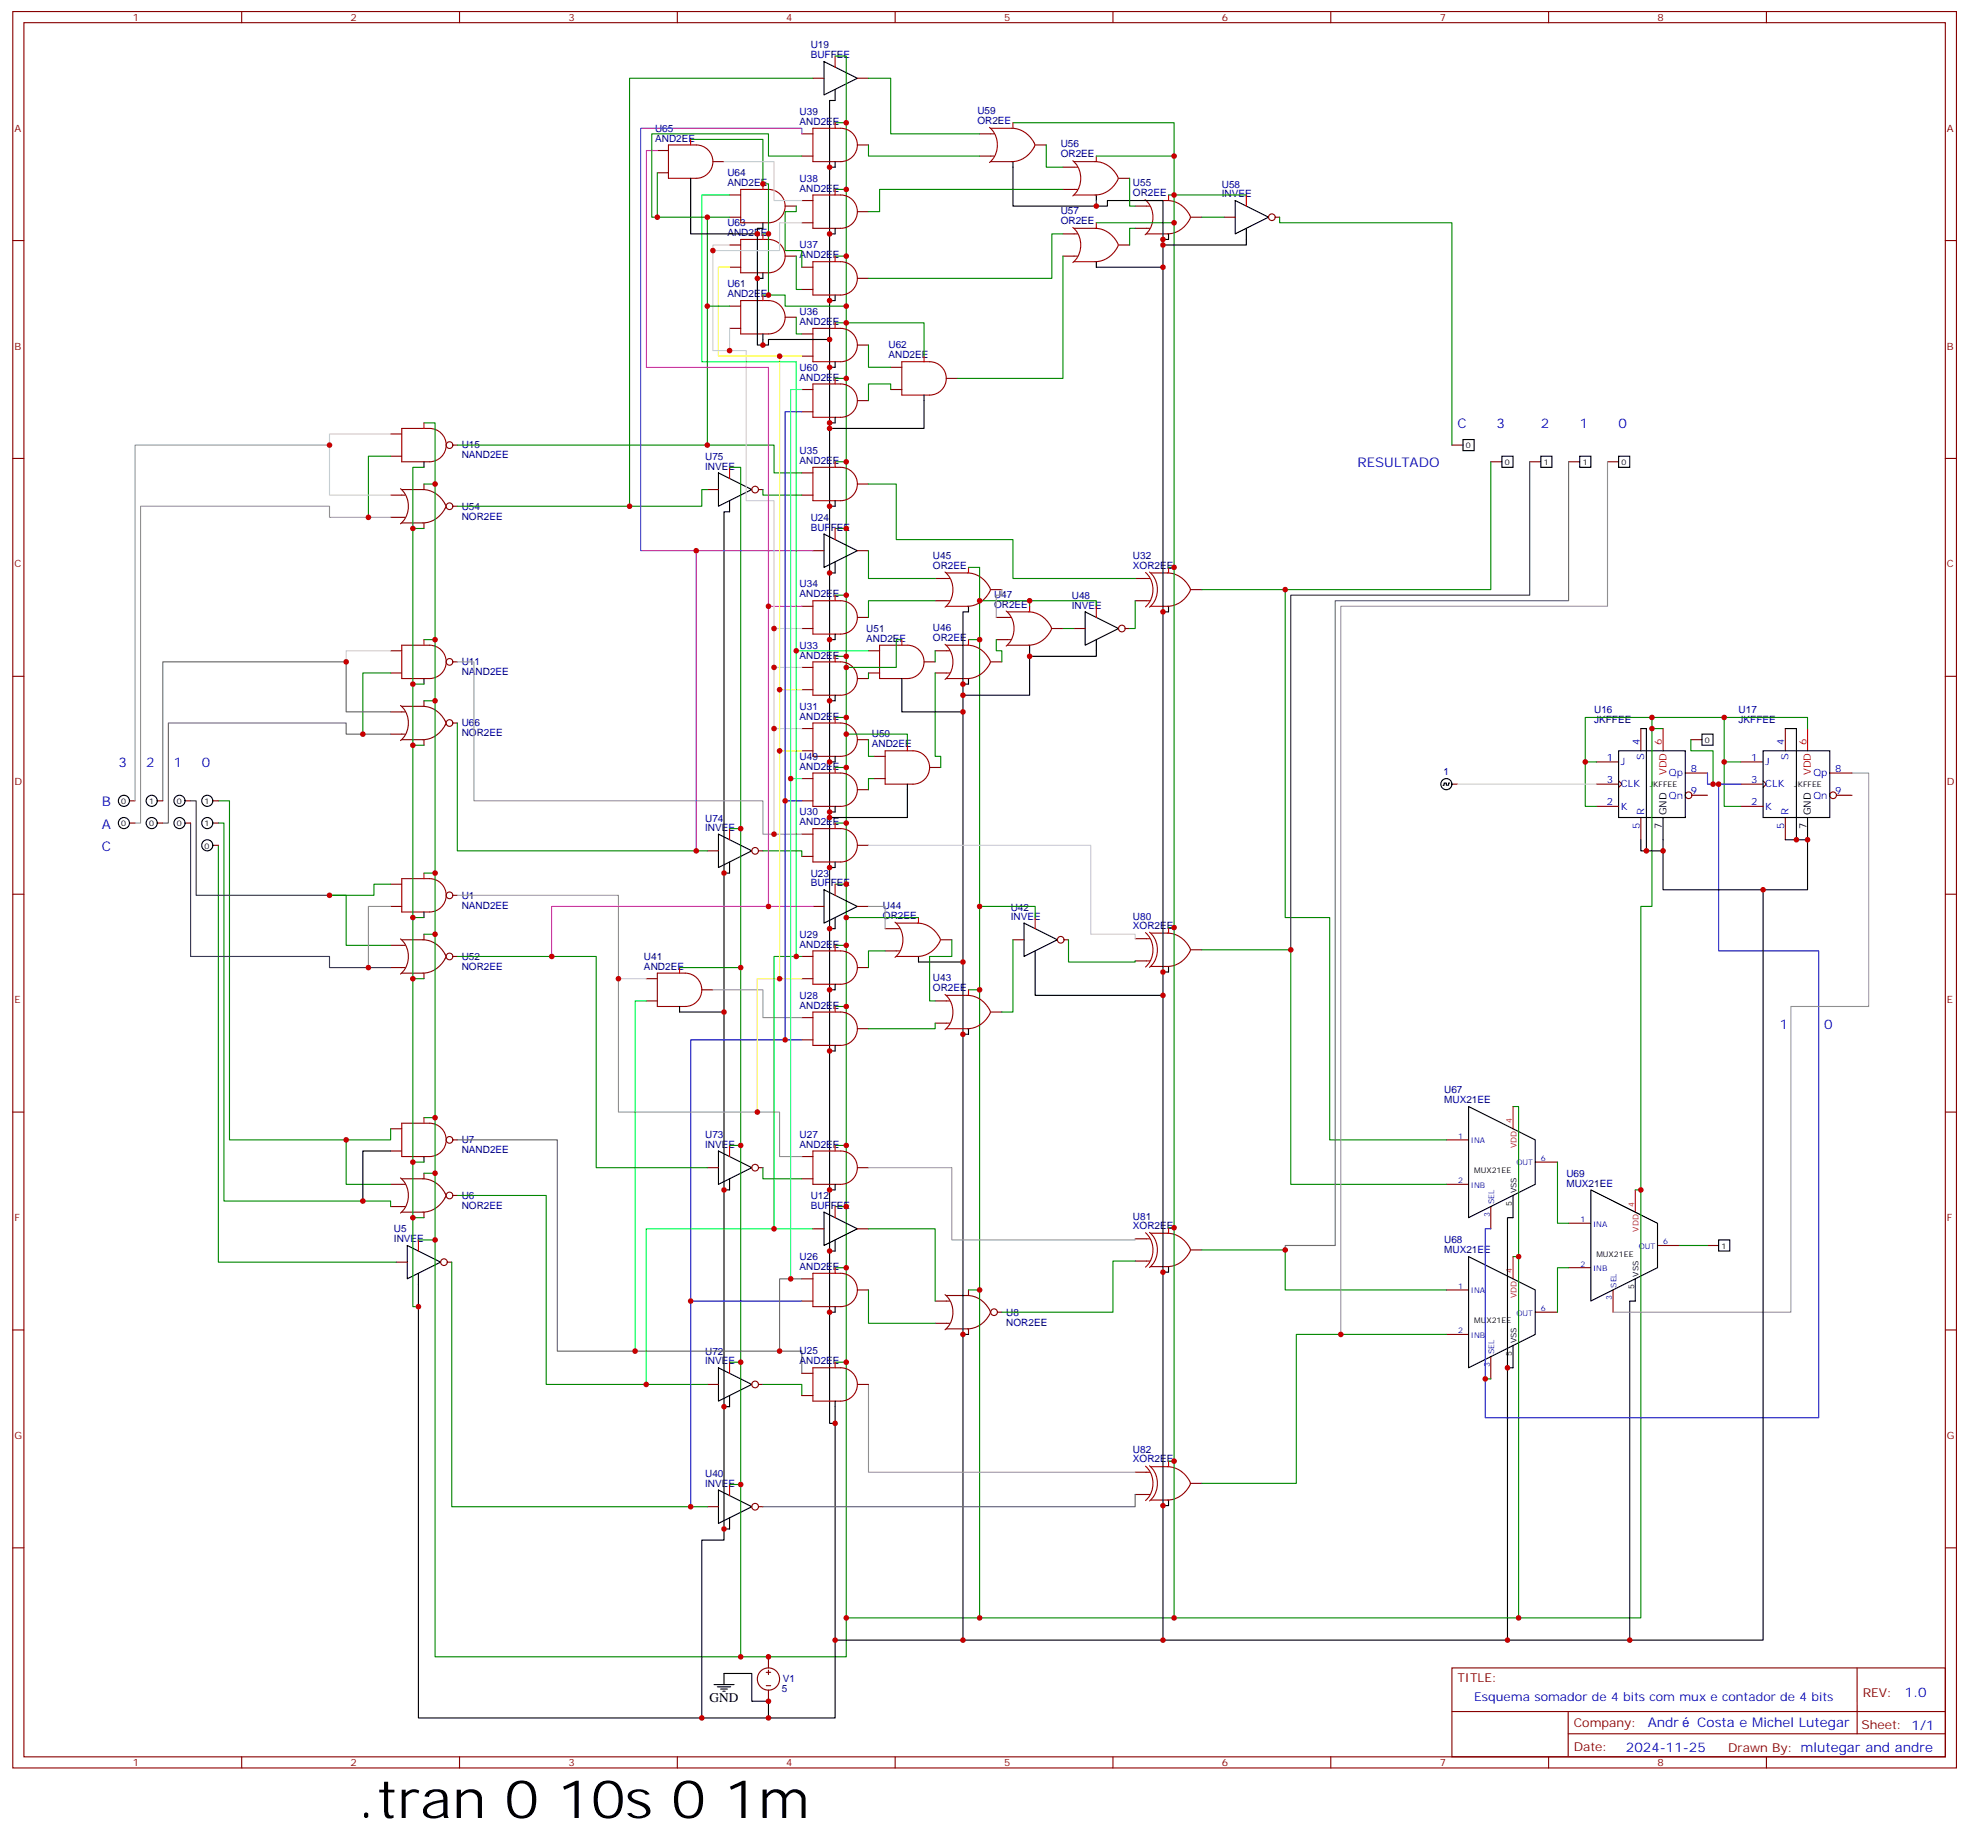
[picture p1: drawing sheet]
<svg xmlns="http://www.w3.org/2000/svg" width="625mm" height="584mm" viewBox="0 0 625 584" stroke-linecap="round" stroke-linejoin="round" font-family="sans-serif">
<g fill="none" stroke="#870000" stroke-width=".35">
<path d="M4.1 3.7h617v557.4h-617zM7.6 7.2h609.9v550.3h-609.9zM76.7 3.7v3.5M145.9 3.7v3.5M215 3.7v3.5M284.2 3.7v3.5M353.3 3.7v3.5M422.5 3.7v3.5M491.6 3.7v3.5M560.7 3.7v3.5M258.1 24.8h3.5M272.2 24.8h3.5"/>
<path d="M208.7 47.8h3.5M208.7 54.8h3.5M226.3 51.3h3.5M254.5 42.5h3.6M254.5 49.5h3.6M272.2 46h3.5M311 42.5h3.5M311 49.5h3.5M328.6 46h3.5M337.4 53.1h3.6M355.1 56.6h3.5M4.1 76.3h3.5"/>
<path d="M231.6 77.8h3.5M231.6 68.9h3.5M231.6 61.9h3.5M249.2 65.4h3.6M254.5 63.6h3.6M254.5 70.7h3.6M272.2 67.2h3.5M337.4 60.1h3.6M337.4 74.2h3.6M355.1 77.8h3.5M360.4 65.4h3.5M360.4 72.5h3.5"/>
<path d="M378 68.9h3.5M388.6 68.9h3.5M404.8 68.9h1.4M617.5 76.3h3.6M231.6 84.8h3.5M231.6 97.2h3.5M249.2 81.3h3.6M254.5 84.8h3.6M254.5 91.9h3.6M272.2 88.3h3.5M337.4 81.3h3.6M231.6 104.2h3.5"/>
<path d="M249.2 100.7h3.6M254.5 106h3.6M254.5 113h3.6M272.2 109.5h3.5M282.8 116.6h3.5M124 137.7h3.5M254.5 123.6h3.6M254.5 130.7h3.6M272.2 127.1h3.5M282.8 123.6h3.5M300.4 120.1h3.5M4.1 145.5h3.5"/>
<path d="M124 144.8h3.5M124 157.1h4.6M127.1 155.1a7.4 7.4 0 0 1 0 11.1M127.5 155.4h6.7a8.2 8.2 0 0 1 7.1 4.5M134.6 153.6v1.8M143.8 141.3h1.4M224.5 155.4h3.6M240.8 155.4h1.4M254.5 157.1h3.6M254.5 150.1h3.6M272.2 153.6h3.5M460.9 141.3h3.5"/>
<path d="M473.3 146.5h3.5M485.6 146.5h3.5M497.9 146.5h3.6M510.3 146.5h3.5M617.5 145.5h3.6M124 164.2h4.6M134.6 165.9v1.8M141.3 161.4a8.2 8.2 0 0 1-7.1 4.5h-6.7M143.8 160.7h1.4M258.1 174.8h3.5M272.2 174.8h3.5M254.5 192.4h3.6"/>
<path d="M254.5 199.5h3.6M272.2 195.9h3.5M296.9 183.6h3.5M296.9 190.6h3.5M314.5 187.1h3.5M316.3 195.9h3.5M333.9 199.5h3.5M341 199.5h3.5M357.2 199.5h1.4M360.4 183.6h3.5M360.4 190.6h3.5M378 187.1h3.5"/>
<path d="M4.1 214.6h3.5M124 206.5h3.5M124 213.6h3.5M143.8 210h1.4M254.5 211.8h3.6M254.5 218.9h3.6M272.2 215.3h3.5M275.7 206.5h3.5M275.7 213.6h3.5M293.3 210h3.6M296.9 206.5h3.5M296.9 213.6h3.5"/>
<path d="M314.5 210h3.5M316.3 203h3.5M617.5 214.6h3.6M124 225.9h4.6M124 233h4.6M127.1 223.9a7.4 7.4 0 0 1 0 11.1M127.5 224.2h6.7a8.2 8.2 0 0 1 7.1 4.5M134.6 222.4v1.8M134.6 234.7v1.8M141.3 230.2a8.2 8.2 0 0 1-7.1 4.5h-6.7M143.8 229.4h1.4M254.5 231.2h3.6"/>
<path d="M254.5 238.3h3.6M272.2 234.7h3.5M520.9 231.2v7.1M536.8 234.7h3.5M566.7 231.2v7.1M41.1 254.1h1.8M49.9 254.1h1.8M58.7 254.1h1.8M67.6 254.1h1.7M254.5 247.1h3.6M254.5 254.1h3.6M272.2 250.6h3.5"/>
<path d="M277.5 247.1h3.5M277.5 240h3.5M295.1 243.6h3.5M460.9 248.8h1.8M506.8 241.8h7M506.8 248.8h7M506.8 255.9h7M513.8 247.8l1.1 1-1.1 1.1M520.9 259.4v7.1M535 245.3h7M537.1 252.4h4.9M552.6 241.8h7.1"/>
<path d="M552.6 248.8h7.1M552.6 255.9h7.1M559.7 247.8l1 1-1 1.1M566.7 259.4v7.1M580.8 245.3h7.1M583 252.4h4.9M41.1 261.2h1.8M49.9 261.2h1.8M58.7 261.2h1.8M67.6 268.3h1.7M67.6 261.2h1.7M224.5 270h3.6"/>
<path d="M240.8 270h1.4M254.5 264.7h3.6M254.5 271.8h3.6M272.2 268.3h3.5M4.1 283.8h3.5M124 280.6h3.5M124 287.7h3.5M127.1 298a7.4 7.4 0 0 1 0 11.1M127.5 298.2h6.7a8.2 8.2 0 0 1 7.1 4.6M134.6 296.5v1.7M143.8 284.1h1.4M258.1 287.7h3.5"/>
<path d="M272.2 287.7h3.5M281 294.7h3.5M298.6 298.2h3.6M321.6 298.2h3.5M337.8 298.2h1.4M360.4 297.9h3.5M617.5 283.8h3.6M124 300h4.6M124 307.1h4.6M134.6 308.8v1.8M141.3 304.3a8.2 8.2 0 0 1-7.1 4.5h-6.7M143.8 303.5h1.4"/>
<path d="M205.1 310.6h3.6M205.1 317.6h3.6M222.8 314.1h3.5M254.5 303.5h3.6M254.5 310.6h3.6M272.2 307.1h3.5M281 301.8h3.5M296.9 317.6h3.5M360.4 304.9h3.5M378 301.4h3.5M254.5 322.9h3.6M254.5 330h3.6"/>
<path d="M272.2 326.5h3.5M296.9 324.7h3.5M314.5 321.2h3.5M4.1 352.9h3.5M124 358.2h3.5M617.5 352.9h3.6M124 375.8h4.6M124 365.3h3.5M127.1 373.8a7.4 7.4 0 0 1 0 11.2M127.5 374.1h6.7a8.2 8.2 0 0 1 7.1 4.5M134.6 372.3v1.8M143.8 379.4h1.4"/>
<path d="M143.8 361.7h1.4M224.5 370.6h3.6M240.8 370.6h1.4M254.5 374.1h3.6M254.5 367h3.6M272.2 370.6h3.5M459.1 375.8h7.1M459.1 361.7h7.1M487.4 368.8h7M124 382.9h4.6M134.6 384.7v1.7M141.3 380.1a8.2 8.2 0 0 1-7.1 4.6h-6.7"/>
<path d="M258.1 390h3.5M272.2 390h3.5M360.4 393.1h3.5M378 396.7h3.5M473.3 382.9v7.1M497.9 388.2h7.1M526.2 395.3h7M542 395.3h3.6M125.8 400.5h3.5M142 400.5h1.4M254.5 412.9h3.6M254.5 405.8h3.6"/>
<path d="M272.2 409.4h3.5M296.9 412.9h4.5M296.9 419.9h4.5M300 410.8a7.4 7.4 0 0 1 0 11.2M300.4 411.1h6.7a8.2 8.2 0 0 1 7 4.6M307.4 409.4v1.7M314.1 417.2a8.2 8.2 0 0 1-7 4.5h-6.7M316.6 416.4h1.4M360.4 400.2h3.5M459.1 409.4h7.1M487.4 416.4h7M497.9 402.3h7.1"/>
<path d="M512.1 409.4v7M4.1 422.1h3.5M224.5 439.3h3.6M240.8 439.3h1.4M254.5 435.8h3.6M272.2 439.3h3.5M307.4 421.7v1.8M459.1 423.5h7.1M473.3 430.5v7.1M617.5 422.1h3.6M254.5 442.9h3.6M224.5 478.2h3.6"/>
<path d="M240.8 478.2h1.4M360.4 467.2h3.5M360.4 474.3h3.5M378 470.7h3.5M4.1 491.2h3.5M617.5 491.2h3.6M243.2 530.7h1.5M243.2 535h1.5M243.9 525.8v3.5M243.9 530v1.4M243.9 536.4v3.5M460.9 529.3h156.6v28.2h-156.6z"/>
<path d="M589.5 529.3v20.9M76.7 557.5v3.6M145.9 557.5v3.6M215 557.5v3.6M284.2 557.5v3.6M353.3 557.5v3.6M422.5 557.5v3.6M460.9 543.2h156.5M491.6 557.5v3.6M497.8 550.2h119.6M497.8 543.2v14.1M560.7 557.5v3.6"/>
<circle cx="403.8" cy="68.9" r="1.06"/>
<circle cx="142.7" cy="141.3" r="1.06"/>
<circle cx="239.7" cy="155.4" r="1.06"/>
<circle cx="142.7" cy="160.7" r="1.06"/>
<circle cx="356.1" cy="199.5" r="1.06"/>
<circle cx="142.7" cy="210" r="1.06"/>
<circle cx="142.7" cy="229.4" r="1.06"/>
<circle cx="536" cy="252.4" r="1.06"/>
<circle cx="581.9" cy="252.4" r="1.06"/>
<circle cx="239.7" cy="270" r="1.06"/>
<circle cx="142.7" cy="284.1" r="1.06"/>
<circle cx="336.7" cy="298.2" r="1.06"/>
<circle cx="142.7" cy="303.5" r="1.06"/>
<circle cx="142.7" cy="361.7" r="1.06"/>
<circle cx="142.7" cy="379.4" r="1.06"/>
<circle cx="239.7" cy="370.6" r="1.06"/>
<circle cx="140.9" cy="400.5" r="1.06"/>
<circle cx="315.6" cy="416.4" r="1.06"/>
<circle cx="239.7" cy="439.3" r="1.06"/>
<circle cx="239.7" cy="478.2" r="1.06"/>
<circle cx="243.9" cy="532.8" r="3.5"/>
</g>
<g fill="none" stroke="#000" stroke-width=".35">
<path d="M261.6 19.5l10.6 5.3-10.6 5.3zM265.1 28.4v3.5h-1.8v21.2M219.3 56.6v17.6h21.1M265.1 51.3v1.8h-1.8v21.1M321.6 51.3v14.1h29.9v-1.8h17.7v12.4M242.2 70.7v1.8h-1.8v37h1.8M265.1 72.5v1.7h-1.8v21.2M348 61.9v1.7M370.9 74.2v1.8h-1.7v118.2M392.1 63.6l10.6 5.3-10.6 5.3zM395.6 72.5v5.3h-26.4M242.2 86.6v1.7h-1.8"/>
<path d="M265.1 93.6v1.8h-1.8v21.2M348 83v1.8h21.2M242.2 106v3.5h1.7v-1.8h19.4M265.1 114.8v1.8h-1.8v44.1M265.1 132.4v1.8h-1.8M293.3 125.4v10.6h-30M464.4 139.5h3.6v3.5h-3.6zM134.6 146.5v1.8M228.1 150.1l10.6 5.3-10.6 5.3zM231.6 158.9v3.5h-1.8v114.7M265.1 158.9v1.8h-1.8v21.1M476.8 144.8h3.5v3.5h-3.5z"/>
<path d="M489.1 144.8h3.6v3.5h-3.6zM501.5 144.8h3.5v3.5h-3.5zM513.8 144.8h3.5v3.5h-3.5zM261.6 169.5l10.6 5.3-10.6 5.3zM265.1 178.3v3.5h-1.8v21.2M307.4 192.4v1.8h-1.7v22.9M344.5 194.2l10.6 5.3-10.6 5.3zM370.9 192.4v1.8h-1.7v114.3M134.6 215.3v1.8M265.1 201.2v1.8h-1.8v19.4M286.3 215.3v10.6h19.4M307.4 215.3v1.8h-1.7v111.1"/>
<path d="M326.8 204.8v15.8h-21.1M348 203v5.3h-21.2M265.1 220.6v1.8h-1.8v19.4M513.8 238.3h21.2v21.1h-21.2zM520.9 231.2h1.7v38.8M540.3 233h3.5v3.5h-3.5zM559.7 238.3h21.1v21.1h-21.1zM566.7 231.2h3.6v35.3M265.1 240v1.8h-1.8v33.5M265.1 255.9v1.8h-1.8M288 248.8v10.6h-24.7M460.2 248.5h-.4v.7h-.7v-.7h-.7v.7h-.3"/>
<path d="M527.9 259.4v23h31.8M573.8 259.4v7.1M228.1 264.7l10.6 5.3-10.6 5.3zM231.6 273.5v3.6h-1.8v100.5M265.1 273.5v1.8h-1.8v38.8M520.9 266.5v3.5h7M566.7 266.5h7.1v15.9h-14.1v238.1h-42.4M134.6 289.4v1.8M261.6 282.4l10.6 5.3-10.6 5.2zM265.1 291.2v3.5h-1.8M325.1 292.9l10.6 5.3-10.6 5.3zM215.7 319.4v1.8h14.1"/>
<path d="M265.1 312.3v1.8h-1.8v19.4M291.6 303.5v1.8h14.1M328.6 301.8v14.1h40.6M370.9 306.7v1.8h-1.7v95.2M265.1 331.8v1.7h-1.8v44.1M307.4 326.5v1.7h-1.7v95.3M466.2 351.2l21.2 10.5v14.1l-21.2 10.6zM124 365.3h-8.8v15.8M134.6 367v1.8M228.1 365.3l10.6 5.3-10.6 5.2zM231.6 374.1v3.5h-1.8v68.8M265.1 375.8v1.8h-1.8v19.4"/>
<path d="M480.3 379.4v7h-1.8v134.1h-109.3M505 377.6l21.2 10.6v14.1l-21.2 10.6zM129.3 395.3l10.6 5.2-10.6 5.3zM261.6 384.7l10.6 5.3-10.6 5.3zM265.1 393.5v3.5h-1.8v19.4M466.2 398.8l21.2 10.6v14.1l-21.2 10.6zM545.6 393.5h3.5v3.5h-3.5zM132.8 404.1v141.1h111.1v-5.3h-5.2v-8.8h-8.9v3.5M265.1 414.7v1.7h-1.8v35.3h1.8M370.9 402v1.7h-1.7v74.1M519.1 405.8v7.1h-1.8v107.6h-38.8M228.1 434.1l10.6 5.2-10.6 5.3z"/>
<path d="M307.4 423.5h-1.7v97h-40.6M480.3 427v7.1h-1.8M231.6 442.9v3.5h-1.8v38.8M265.1 444.6v100.6h-21.2M228.1 472.9l10.6 5.3-10.6 5.2zM370.9 476v1.8h-1.7v42.7h-63.5M231.6 481.7v3.5h-1.8v3.5h-7v56.5M226.7 534.6h6.3M227.7 535.3h4.3M228.8 536h2.1M229.5 536.7h.7"/>
<circle cx="39.3" cy="254.1" r="1.76"/>
<circle cx="48.2" cy="254.1" r="1.76"/>
<circle cx="57" cy="254.1" r="1.76"/>
<circle cx="65.8" cy="254.1" r="1.76"/>
<circle cx="459.1" cy="248.8" r="1.76"/>
<circle cx="39.3" cy="261.2" r="1.76"/>
<circle cx="48.2" cy="261.2" r="1.76"/>
<circle cx="57" cy="261.2" r="1.76"/>
<circle cx="65.8" cy="261.2" r="1.76"/>
<circle cx="65.8" cy="268.3" r="1.76"/>
</g>
<g fill="none" stroke="#f00" stroke-width=".35">
<path d="M265.1 17.8v3.5M265.1 38.9v1.8M321.6 38.9v1.8M219.3 44.2v1.8M242.2 58.3v1.8M348 49.5v1.8M242.2 74.2v1.8M265.1 60.1v1.8M348 70.7v1.8M370.9 61.9v1.7M395.6 61.9v3.5M242.2 93.6v1.8"/>
<path d="M265.1 81.3v1.7M265.1 102.4v1.8M293.3 113v1.8M134.6 134.2v1.8M265.1 120.1v1.7M231.6 148.3v3.5M265.1 146.5v1.8M265.1 167.7v3.5M265.1 188.9v1.7M307.4 180.1v1.7M326.8 192.4v1.8M348 192.4v3.5"/>
<path d="M370.9 180.1v1.7M134.6 203v1.8M265.1 208.3v1.7M286.3 203v1.8M307.4 203v1.8M265.1 227.7v1.7M288 236.5v1.8M527.9 231.2v7.1M573.8 231.2v7.1M265.1 243.6v1.7M134.6 277.1v1.7M231.6 263v3.5"/>
<path d="M265.1 261.2v1.8M265.1 280.6v3.5M291.6 291.2v1.7M328.6 291.2v3.5M370.9 294.4v1.7M215.7 307.1v1.7M265.1 300v1.8M265.1 319.4v1.8M307.4 314.1v1.8M134.6 354.7v1.7M480.3 351.2v7M231.6 363.5v3.5"/>
<path d="M265.1 363.5v1.8M519.1 377.6v7.1M132.8 393.5v3.5M265.1 382.9v3.5M370.9 389.6v1.8M480.3 398.8v7M265.1 402.3v1.8M231.6 432.3v3.5M265.1 432.3v1.8M231.6 471.1v3.5M370.9 463.7v1.8"/>
</g>
<g fill="none" stroke="#a10000" stroke-width=".35">
<path d="M212.2 46h8.8a5.3 5.3 0 0 1 5.3 5.3 5.3 5.3 0 0 1-5.3 5.3h-8.8zM258.1 40.7h8.8a5.3 5.3 0 0 1 5.3 5.3 5.3 5.3 0 0 1-5.3 5.3h-8.8zM314.1 40.4a7.4 7.4 0 0 1 0 11.2M314.5 40.7h6.7a8.2 8.2 0 0 1 7 4.6M314.5 49.5h1.1M314.5 42.5h1.1M328.3 45.3a1.07 1.07 0 0 1 0 1.4 8.2 8.2 0 0 1-7.1 4.6h-6.7M340.6 51a7.4 7.4 0 0 1 0 11.2M341 51.3h6.7a8.2 8.2 0 0 1 7.3 5.3 8.2 8.2 0 0 1-7.3 5.3h-6.7M341 53.1h1M235.1 76h8.8a5.3 5.3 0 0 1 5.3 5.3 5.3 5.3 0 0 1-5.3 5.3h-8.8zM235.1 60.1h8.8a5.3 5.3 0 0 1 5.3 5.3 5.3 5.3 0 0 1-5.3 5.3h-8.8z"/>
<path d="M258.1 61.9h8.8a5.3 5.3 0 0 1 5.3 5.3 5.3 5.3 0 0 1-5.3 5.3h-8.8zM340.6 72.2a7.4 7.4 0 0 1 0 11.1M341 72.5h6.7a8.2 8.2 0 0 1 7 4.5M341 60.1h1M341 74.2h1M354.7 77a1.07 1.07 0 0 1 0 1.5 8.2 8.2 0 0 1-7 4.5h-6.7M363.5 63.4a7.4 7.4 0 0 1 0 11.1M363.9 63.6h6.7a8.2 8.2 0 0 1 7 4.6M363.9 72.5h1M363.9 65.4h1M377.6 69.7a8.2 8.2 0 0 1-7 4.5h-6.7M377.6 68.2a1.07 1.07 0 0 1 0 1.4"/>
<path d="M235.1 95.4h8.8a5.3 5.3 0 0 1 5.3 5.3 5.3 5.3 0 0 1-5.3 5.3h-8.8zM258.1 83h8.8a5.3 5.3 0 0 1 5.3 5.3 5.3 5.3 0 0 1-5.3 5.3h-8.8zM341 81.3h1M258.1 104.2h8.8a5.3 5.3 0 0 1 5.3 5.3 5.3 5.3 0 0 1-5.3 5.3h-8.8zM286.3 114.8h8.8a5.3 5.3 0 0 1 5.3 5.3 5.3 5.3 0 0 1-5.3 5.3h-8.8zM127.5 136h8.8a5.3 5.3 0 0 1 5.3 5.3 5.3 5.3 0 0 1-5.3 5.2h-8.8zM258.1 121.8h8.8a5.3 5.3 0 0 1 5.3 5.3 5.3 5.3 0 0 1-5.3 5.3h-8.8zM141.3 159.9a1.07 1.07 0 0 1 0 1.5M258.1 148.3h8.8a5.3 5.3 0 0 1 5.3 5.3 5.3 5.3 0 0 1-5.3 5.3h-8.8zM258.1 190.6h8.8a5.3 5.3 0 0 1 5.3 5.3 5.3 5.3 0 0 1-5.3 5.3h-8.8zM300 181.5a7.4 7.4 0 0 1 0 11.2M300.4 181.8h6.7a8.2 8.2 0 0 1 7 4.6"/>
<path d="M300.4 190.6h1M300.4 183.6h1M314.1 186.4a1.07 1.07 0 0 1 0 1.4 8.2 8.2 0 0 1-7 4.6h-6.7M319.4 193.9a7.4 7.4 0 0 1 0 11.1M319.8 194.2h6.7a8.2 8.2 0 0 1 7.3 5.3l-.2 .7M319.8 195.9h1.1M363.6 181.7a7.5 7.5 0 0 1 0 10.9M363.9 190.6h1M363.9 183.6h1M364.9 181.5a7.4 7.4 0 0 1 0 11.2M365.3 181.8h5.3a8.2 8.2 0 0 1 7 4.6M377.6 187.8a8.2 8.2 0 0 1-7 4.6h-5.3"/>
<path d="M377.6 186.4a1.07 1.07 0 0 1 0 1.4M127.5 204.8h8.8a5.3 5.3 0 0 1 5.3 5.2 5.3 5.3 0 0 1-5.3 5.3h-8.8zM258.1 210h8.8a5.3 5.3 0 0 1 5.3 5.3 5.3 5.3 0 0 1-5.3 5.3h-8.8zM279.2 204.8h8.8a5.3 5.3 0 0 1 5.3 5.2 5.3 5.3 0 0 1-5.3 5.3h-8.8zM300 204.5a7.4 7.4 0 0 1 0 11.1M300.4 204.8h6.7a8.2 8.2 0 0 1 7 4.5M300.4 213.6h1M300.4 206.5h1M314.1 209.3a1.07 1.07 0 0 1 0 1.4 8.2 8.2 0 0 1-7 4.6h-6.7M319.8 203h1.1M333.5 200.2a8.2 8.2 0 0 1-7 4.6h-6.7M141.3 228.7a1.07 1.07 0 0 1 0 1.5"/>
<path d="M258.1 229.4h8.8a5.3 5.3 0 0 1 5.3 5.3 5.3 5.3 0 0 1-5.3 5.3h-8.8zM281 238.3h8.8a5.3 5.3 0 0 1 5.3 5.3 5.3 5.3 0 0 1-5.3 5.2h-8.8zM258.1 245.3h8.8a5.3 5.3 0 0 1 5.3 5.3 5.3 5.3 0 0 1-5.3 5.3h-8.8zM127.5 278.8h8.8a5.3 5.3 0 0 1 5.3 5.3 5.3 5.3 0 0 1-5.3 5.3h-8.8zM258.1 263h8.8a5.3 5.3 0 0 1 5.3 5.3 5.3 5.3 0 0 1-5.3 5.2h-8.8zM284.1 292.7a7.4 7.4 0 0 1 0 11.1M284.5 292.9h6.7a8.2 8.2 0 0 1 7.3 5.3 8.2 8.2 0 0 1-7.3 5.3h-6.7M284.5 294.7h1.1M363.6 296a7.5 7.5 0 0 1 0 10.9M363.9 297.9h1M364.9 295.8a7.4 7.4 0 0 1 0 11.2M365.3 296.1h5.3a8.2 8.2 0 0 1 7 4.6"/>
<path d="M141.3 302.8a1.07 1.07 0 0 1 0 1.4M208.7 308.8h8.8a5.3 5.3 0 0 1 5.3 5.3 5.3 5.3 0 0 1-5.3 5.3h-8.8zM258.1 301.8h8.8a5.3 5.3 0 0 1 5.3 5.3 5.3 5.3 0 0 1-5.3 5.2h-8.8zM284.5 301.8h1.1M300 315.6a7.4 7.4 0 0 1 0 11.1M300.4 315.9h6.7a8.2 8.2 0 0 1 7.3 5.3 8.2 8.2 0 0 1-7.3 5.3h-6.7M300.4 317.6h1M363.9 304.9h1M377.6 302.1a8.2 8.2 0 0 1-7 4.6h-5.3M377.6 300.7a1.07 1.07 0 0 1 0 1.4M258.1 321.2h8.8a5.3 5.3 0 0 1 5.3 5.3 5.3 5.3 0 0 1-5.3 5.3h-8.8zM300.4 324.7h1"/>
<path d="M127.5 356.4h8.8a5.3 5.3 0 0 1 5.3 5.3 5.3 5.3 0 0 1-5.3 5.3h-8.8zM141.3 378.7a1.07 1.07 0 0 1 0 1.4M258.1 365.3h8.8a5.3 5.3 0 0 1 5.3 5.3 5.3 5.3 0 0 1-5.3 5.2h-8.8zM363.6 391.2a7.5 7.5 0 0 1 0 10.9M363.9 393.1h1M364.9 391.1a7.4 7.4 0 0 1 0 11.1M365.3 391.4h5.3a8.2 8.2 0 0 1 7 4.5M377.6 397.4a8.2 8.2 0 0 1-7 4.6h-5.3M377.6 396a1.07 1.07 0 0 1 0 1.4M258.1 404.1h8.8a5.3 5.3 0 0 1 5.3 5.3 5.3 5.3 0 0 1-5.3 5.3h-8.8zM314.1 415.7a1.07 1.07 0 0 1 0 1.4M363.9 400.2h1"/>
<path d="M258.1 434.1h8.8a5.3 5.3 0 0 1 5.3 5.2 5.3 5.3 0 0 1-5.3 5.3h-8.8zM363.6 465.3a7.5 7.5 0 0 1 0 10.9M363.9 474.3h1M363.9 467.2h1M364.9 465.2a7.4 7.4 0 0 1 0 11.1M365.3 465.5h5.3a8.2 8.2 0 0 1 7 4.5M377.6 471.5a8.2 8.2 0 0 1-7 4.5h-5.3M377.6 470a1.07 1.07 0 0 1 0 1.5"/>
</g>
<g fill="none" stroke="#008700" stroke-width=".35">
<path d="M265.1 17.8h3.5v21.1M258.1 24.8h-58.3v135.9M265.1 38.9h3.5v21.2M275.7 24.8h7.1v17.7h28.2M321.6 38.9h51.1v23h22.9M208.7 54.8v14.1h15.8M219.3 44.2h22.9v14.1h1.7v15.9M254.5 49.5h-10.6v-7h-37v26.4h1.8M275.7 46v3.5h35.3M332.1 46v7.1h5.3M348 49.5h24.7M358.6 56.6v8.8h1.8"/>
<path d="M231.6 68.9h-7.1v72.4M242.2 74.2h1.7v19.4M252.8 65.4v1.8h-3.6v12.3h5.3v5.3M265.1 60.1h3.5v21.2M337.4 74.2h-3.5v14.1h-58.2M337.4 60.1h-58.2v7.1h-3.5M348 70.7h24.7M360.4 72.5h-1.8v5.3M370.9 61.9h1.8v118.2M381.5 68.9h7.1M406.2 68.9v1.8h54.7v70.6M224.5 97.2h7.1"/>
<path d="M242.2 93.6h7v3.6h19.4M252.8 81.3v10.6h1.7M265.1 81.3h3.5v21.1h24.7v10.6M337.4 81.3v38.8h-33.5M252.8 100.7v5.3h1.7M265.1 102.4h3.5v44.1M275.7 109.5v7.1h7.1M134.6 134.2h3.5v19.4M265.1 120.1h3.5M282.8 123.6v-1.8h-7.1v5.3M124 144.8h-7.1v19.4M134.6 153.6h3.5v49.4"/>
<path d="M134.6 148.3h-3.5v19.4M145.2 141.3h100.5v8.8h8.8M224.5 155.4h-1.7v5.3h-77.6M231.6 148.3h3.5v114.7M242.2 155.4v1.7h12.3M265.1 146.5h3.5v21.2M275.7 153.6h8.8v17.6h37.1v12.4h38.8M473.3 146.5v40.6h-91.8M134.6 167.7h-3.5v49.4M265.1 167.7h3.5v21.2M275.7 174.8v8.8h21.2M265.1 188.9h3.5v19.4"/>
<path d="M296.9 190.6h-21.2v5.3M307.4 180.1h3.6v22.9M311 190.6h37v1.8M326.8 190.6v1.8M337.4 199.5h3.6M360.4 190.6v8.9h-1.8M370.9 180.1h1.8v114.3M408 187.1v104.1h14.1v70.5h37M124 213.6h-8.8v19.4M134.6 203h3.5v19.4M134.6 217.1h-3.5v19.4M265.1 208.3h3.5v19.4"/>
<path d="M275.7 213.6v1.7M286.3 203h-1.8v8.8h-15.9M296.9 213.6v26.4h1.7v3.6M296.9 206.5v3.5M307.4 203h3.6v111.1M316.3 203v3.5h1.7v3.5M134.6 222.4h3.5v54.7M134.6 236.5h-3.5v54.7M145.2 229.4v40.6h79.3M265.1 227.7h3.5v33.5M268.6 233h19.4v3.5M275.7 234.7v5.3h1.8"/>
<path d="M524.4 231.2v-3.5h-21.2v14.1h3.6M524.4 227.7h49.4v3.5M527.9 231.2h-3.5v56.5h-3.5v89.9M536.8 234.7v3.6h7v10.5M547.3 227.7v14.1h5.3M69.3 254.1h3.5v107.6h51.2v-3.5M265.1 243.6h3.5M277.5 247.1h-1.8v3.5M503.2 241.8v14.1h3.6M547.3 241.8v14.1h5.3M69.3 268.3v132.2h56.5M134.6 277.1h3.5v19.4"/>
<path d="M231.6 263h3.5v100.5M242.2 270h12.3v1.8M265.1 261.2h3.5v38.8M124 280.6h-5.3v3.5h-14.1h5.3v15.9h14.1M134.6 296.5h3.5v58.2M134.6 291.2h-3.5v19.4M265.1 280.6h3.5M268.6 291.2h23M302.2 298.2v5.3h-7.1v14.1h1.8M311 287.7h17.6v3.5M321.6 298.2v23h-3.6M339.2 298.2v7.1h21.2v-.4"/>
<path d="M370.9 294.4h1.8v95.2M134.6 310.6h-3.5v58.2M145.2 303.5h44.1v67.1h35.2M215.7 307.1h19.4M265.1 319.4h3.5v44.1M265.1 300h3.5v19.4M281 301.8h-5.3v5.3M307.4 314.1h3.6v95.3M381.5 301.4h28.3v74.4h49.3M296.9 324.7v1.8h-21.2M134.6 354.7h3.5v17.6M480.3 351.2h1.8v47.6"/>
<path d="M109.9 361.7v14.1h14.1M134.6 372.3h3.5v21.2M134.6 368.8h-3.5v17.6M145.2 379.4h28.2v59.9h51.1M231.6 363.5h3.5v68.8M242.2 370.6v3.5h12.3M265.1 363.5h3.5v19.4M494.4 368.8v19.4h3.5M519.1 377.6h1.8v135.8h-38.8M132.8 393.5h5.3v132.3h130.5v-93.5h-3.5M134.6 386.4h-3.5v28.3h1.7M265.1 382.9h3.5v19.4"/>
<path d="M275.7 390h21.2v22.9M370.9 389.6h1.8v74.1M381.5 396.7h26.5v12.7h51.1M480.3 398.8h1.8v114.6h-109.4M533.2 395.3h8.8M143.4 400.5v77.7h81.1M265.1 402.3h3.5v30M275.7 409.4v10.5h21.2M307.4 409.4h3.6v104h-42.4M360.4 400.2h-7.1v16.2h-35.3M497.9 402.3h-3.5v14.1M231.6 432.3h3.5v38.8"/>
<path d="M242.2 439.3h12.3v3.6M459.1 423.5h-47.6v47.2h-30M471.5 437.6h1.8M231.6 471.1h3.5v54.7M370.9 463.7h1.8v49.7h-61.7"/>
</g>
<path d="M69.3 261.2h1.8v119.9h52.9v1.8" fill="none" stroke="#090" stroke-width=".35"/>
<path d="M497.9 146.5v44.1h-74v204.7h-15.9v1.4M124 233h-14.1v-3.6h-56.5v31.8h-1.7M124 225.9h-14.1v-15.9h-58.2v44.1M145.2 361.7h31.7v67.1h77.6v7M254.5 405.8h-7v23M360.4 474.3v3.9h-118.2" fill="none" stroke="#666" stroke-width=".35"/>
<path d="M104.6 141.3h-61.7v112.8M510.3 146.5v45.9h-84.7v231.1M124 164.2h-19.4v-3.5h-60v100.5h-1.7M318 187.1v1.8h-1.7v7M145.2 210h5.3v44.1h91.7v10.6h12.3M587.9 245.3h5.3v74.1h-24.7v97h-56.4M124 287.7h-7.1v19.4M145.2 284.1h51.1v68.8h51.2v14.1h7M275.7 287.7h5.3v7M226.3 314.1h15.9v8.8h12.3M275.7 370.6h26.5v22.9h58.2v-.4M275.7 439.3v27.9h84.7" fill="none" stroke="#999" stroke-width=".35"/>
<path d="M254.5 130.7h-5.3v123.4M254.5 254.1h-5.3v75.9M542 245.3v3.5h10.6M545.6 248.8v53h31.7v148.1h-105.8v-59.9h1.8M254.5 330h-35.2v82.9M254.5 412.9h-35.2v65.3" fill="none" stroke="#00f" stroke-width=".35"/>
<path d="M231.6 61.9h-8.8v52.9h30v91.7M275.7 206.5h-22.9v97M205.1 317.6h-3.5v111.2M254.5 303.5h-8.8v86.5M258.1 390h-53v49.3" fill="none" stroke="#0f0" stroke-width=".35"/>
<path d="M348 63.6v1.8M485.6 146.5v42.4h-75.8v112.5M60.5 254.1h1.8v30h42.3M60.5 261.2v42.3h44.1v3.6h19.4" fill="none" stroke="#333" stroke-width=".35"/>
<path d="M229.8 51.3h15.9v12.3h8.8M231.6 77.8h-5.3v33.5h5.3M254.5 70.7h-7v8.8h-21.2M231.6 104.2v7.1h5.3v47.6h8.8v40.6M124 137.7h-19.4v19.4h19.4M254.5 199.5h-8.8v12.3M124 206.5h-14.1v3.5M254.5 211.8h-8.8v19.4M254.5 231.2h-8.8v33.5M462.7 248.8h44.1M275.7 268.3h70.6v28.2h14.1v1.4M196.3 310.6h8.8" fill="none" stroke="#ccc" stroke-width=".35"/>
<path d="M208.7 47.8h-3.6v68.8h38.8v75.8M254.5 192.4h-10.6v95.3M258.1 287.7h-82.9v15.8" fill="none" stroke="#f0f" stroke-width=".35"/>
<path d="M231.6 84.8h-3.5v28.2h19.4M254.5 113h-7v105.9M254.5 218.9h-7v19.4M254.5 238.3h-7v72.3M254.5 310.6h-14.1v42.3" fill="none" stroke="#ff0" stroke-width=".35"/>
<path d="M254.5 123.6h-3.5v123.5M254.5 247.1h-3.5v158.7" fill="none" stroke="#0ff" stroke-width=".35"/>
<path d="M254.5 42.5v-1.8h-51.1v134.1h17.6M258.1 174.8h-37.1v95.2" fill="none" stroke="#90f" stroke-width=".35"/>
<g fill="#c00">
<circle cx="243.9" cy="539.9" r=".88"/>
<circle cx="138.1" cy="393.5" r=".88"/>
<circle cx="132.8" cy="414.7" r=".88"/>
<circle cx="138.1" cy="372.3" r=".88"/>
<circle cx="131.1" cy="386.4" r=".88"/>
<circle cx="138.1" cy="354.7" r=".88"/>
<circle cx="131.1" cy="368.8" r=".88"/>
<circle cx="138.1" cy="296.5" r=".88"/>
<circle cx="131.1" cy="310.6" r=".88"/>
<circle cx="138.1" cy="277.1" r=".88"/>
<circle cx="131.1" cy="291.2" r=".88"/>
<circle cx="138.1" cy="222.4" r=".88"/>
<circle cx="131.1" cy="236.5" r=".88"/>
<circle cx="138.1" cy="203" r=".88"/>
<circle cx="131.1" cy="217.1" r=".88"/>
<circle cx="138.1" cy="153.6" r=".88"/>
<circle cx="131.1" cy="167.7" r=".88"/>
<circle cx="235.1" cy="525.8" r=".88"/>
<circle cx="222.8" cy="545.2" r=".88"/>
<circle cx="235.1" cy="471.1" r=".88"/>
<circle cx="229.8" cy="485.2" r=".88"/>
<circle cx="235.1" cy="432.3" r=".88"/>
<circle cx="229.8" cy="446.4" r=".88"/>
<circle cx="235.1" cy="363.5" r=".88"/>
<circle cx="229.8" cy="377.6" r=".88"/>
<circle cx="235.1" cy="263" r=".88"/>
<circle cx="229.8" cy="277.1" r=".88"/>
<circle cx="243.9" cy="525.8" r=".88"/>
<circle cx="243.9" cy="545.2" r=".88"/>
<circle cx="268.6" cy="432.3" r=".88"/>
<circle cx="265.1" cy="451.7" r=".88"/>
<circle cx="268.6" cy="402.3" r=".88"/>
<circle cx="263.3" cy="416.4" r=".88"/>
<circle cx="268.6" cy="382.9" r=".88"/>
<circle cx="263.3" cy="397" r=".88"/>
<circle cx="268.6" cy="363.5" r=".88"/>
<circle cx="263.3" cy="377.6" r=".88"/>
<circle cx="268.6" cy="319.4" r=".88"/>
<circle cx="263.3" cy="333.5" r=".88"/>
<circle cx="268.6" cy="300" r=".88"/>
<circle cx="263.3" cy="314.1" r=".88"/>
<circle cx="268.6" cy="280.6" r=".88"/>
<circle cx="263.3" cy="294.7" r=".88"/>
<circle cx="268.6" cy="261.2" r=".88"/>
<circle cx="263.3" cy="275.3" r=".88"/>
<circle cx="268.6" cy="227.7" r=".88"/>
<circle cx="263.3" cy="241.8" r=".88"/>
<circle cx="268.6" cy="208.3" r=".88"/>
<circle cx="263.3" cy="222.4" r=".88"/>
<circle cx="268.6" cy="188.9" r=".88"/>
<circle cx="263.3" cy="203" r=".88"/>
<circle cx="268.6" cy="167.7" r=".88"/>
<circle cx="263.3" cy="181.8" r=".88"/>
<circle cx="268.6" cy="146.5" r=".88"/>
<circle cx="263.3" cy="160.7" r=".88"/>
<circle cx="268.6" cy="102.4" r=".88"/>
<circle cx="263.3" cy="116.6" r=".88"/>
<circle cx="268.6" cy="81.3" r=".88"/>
<circle cx="263.3" cy="95.4" r=".88"/>
<circle cx="268.6" cy="60.1" r=".88"/>
<circle cx="263.3" cy="74.2" r=".88"/>
<circle cx="268.6" cy="38.9" r=".88"/>
<circle cx="263.3" cy="53.1" r=".88"/>
<circle cx="268.6" cy="513.4" r=".88"/>
<circle cx="265.1" cy="520.5" r=".88"/>
<circle cx="311" cy="409.4" r=".88"/>
<circle cx="305.7" cy="423.5" r=".88"/>
<circle cx="311" cy="513.4" r=".88"/>
<circle cx="305.7" cy="520.5" r=".88"/>
<circle cx="372.7" cy="463.7" r=".88"/>
<circle cx="369.2" cy="477.8" r=".88"/>
<circle cx="369.2" cy="403.7" r=".88"/>
<circle cx="372.7" cy="389.6" r=".88"/>
<circle cx="372.7" cy="294.4" r=".88"/>
<circle cx="369.2" cy="308.5" r=".88"/>
<circle cx="115.2" cy="381.1" r=".88"/>
<circle cx="219.3" cy="478.2" r=".88"/>
<circle cx="219.3" cy="412.9" r=".88"/>
<circle cx="247.5" cy="428.8" r=".88"/>
<circle cx="205.1" cy="439.3" r=".88"/>
<circle cx="104.6" cy="284.1" r=".88"/>
<circle cx="116.9" cy="307.1" r=".88"/>
<circle cx="305.7" cy="328.2" r=".88"/>
<circle cx="311" cy="314.1" r=".88"/>
<circle cx="305.7" cy="305.3" r=".88"/>
<circle cx="311" cy="287.7" r=".88"/>
<circle cx="268.6" cy="291.2" r=".88"/>
<circle cx="369.2" cy="315.9" r=".88"/>
<circle cx="229.8" cy="321.2" r=".88"/>
<circle cx="235.1" cy="307.1" r=".88"/>
<circle cx="201.6" cy="428.8" r=".88"/>
<circle cx="196.3" cy="310.6" r=".88"/>
<circle cx="175.2" cy="303.5" r=".88"/>
<circle cx="240.4" cy="352.9" r=".88"/>
<circle cx="245.7" cy="390" r=".88"/>
<circle cx="115.2" cy="233" r=".88"/>
<circle cx="109.9" cy="210" r=".88"/>
<circle cx="311" cy="203" r=".88"/>
<circle cx="311" cy="190.6" r=".88"/>
<circle cx="326.8" cy="190.6" r=".88"/>
<circle cx="305.7" cy="217.1" r=".88"/>
<circle cx="305.7" cy="220.6" r=".88"/>
<circle cx="326.8" cy="208.3" r=".88"/>
<circle cx="263.3" cy="257.7" r=".88"/>
<circle cx="268.6" cy="243.6" r=".88"/>
<circle cx="268.6" cy="233" r=".88"/>
<circle cx="263.3" cy="259.4" r=".88"/>
<circle cx="249.2" cy="330" r=".88"/>
<circle cx="251" cy="405.8" r=".88"/>
<circle cx="247.5" cy="310.6" r=".88"/>
<circle cx="245.7" cy="264.7" r=".88"/>
<circle cx="268.6" cy="211.8" r=".88"/>
<circle cx="305.7" cy="225.9" r=".88"/>
<circle cx="247.5" cy="238.3" r=".88"/>
<circle cx="245.7" cy="231.2" r=".88"/>
<circle cx="252.8" cy="303.5" r=".88"/>
<circle cx="245.7" cy="211.8" r=".88"/>
<circle cx="243.9" cy="287.7" r=".88"/>
<circle cx="221" cy="270" r=".88"/>
<circle cx="116.9" cy="164.2" r=".88"/>
<circle cx="104.6" cy="141.3" r=".88"/>
<circle cx="372.7" cy="180.1" r=".88"/>
<circle cx="372.7" cy="61.9" r=".88"/>
<circle cx="369.2" cy="194.2" r=".88"/>
<circle cx="369.2" cy="77.8" r=".88"/>
<circle cx="372.7" cy="49.5" r=".88"/>
<circle cx="372.7" cy="70.7" r=".88"/>
<circle cx="369.2" cy="84.8" r=".88"/>
<circle cx="369.2" cy="76" r=".88"/>
<circle cx="348" cy="65.4" r=".88"/>
<circle cx="268.6" cy="120.1" r=".88"/>
<circle cx="263.3" cy="134.2" r=".88"/>
<circle cx="263.3" cy="136" r=".88"/>
<circle cx="263.3" cy="107.7" r=".88"/>
<circle cx="268.6" cy="97.2" r=".88"/>
<circle cx="249.2" cy="254.1" r=".88"/>
<circle cx="251" cy="247.1" r=".88"/>
<circle cx="247.5" cy="218.9" r=".88"/>
<circle cx="245.7" cy="199.5" r=".88"/>
<circle cx="243.9" cy="93.6" r=".88"/>
<circle cx="243.9" cy="74.2" r=".88"/>
<circle cx="242.2" cy="109.5" r=".88"/>
<circle cx="240.4" cy="88.3" r=".88"/>
<circle cx="247.5" cy="113" r=".88"/>
<circle cx="231.6" cy="111.3" r=".88"/>
<circle cx="224.5" cy="141.3" r=".88"/>
<circle cx="224.5" cy="97.2" r=".88"/>
<circle cx="252.8" cy="206.5" r=".88"/>
<circle cx="242.2" cy="58.3" r=".88"/>
<circle cx="240.4" cy="74.2" r=".88"/>
<circle cx="226.3" cy="79.5" r=".88"/>
<circle cx="224.5" cy="68.9" r=".88"/>
<circle cx="243.9" cy="192.4" r=".88"/>
<circle cx="208.7" cy="68.9" r=".88"/>
<circle cx="221" cy="174.8" r=".88"/>
<circle cx="199.8" cy="160.7" r=".88"/>
<circle cx="369.2" cy="520.5" r=".88"/>
<circle cx="478.5" cy="434.1" r=".88"/>
<circle cx="372.7" cy="513.4" r=".88"/>
<circle cx="482.1" cy="398.8" r=".88"/>
<circle cx="408" cy="187.1" r=".88"/>
<circle cx="471.5" cy="437.6" r=".88"/>
<circle cx="478.5" cy="520.5" r=".88"/>
<circle cx="482.1" cy="513.4" r=".88"/>
<circle cx="109.9" cy="361.7" r=".88"/>
<circle cx="409.8" cy="301.4" r=".88"/>
<circle cx="408" cy="396.7" r=".88"/>
<circle cx="425.6" cy="423.5" r=".88"/>
<circle cx="520.9" cy="377.6" r=".88"/>
<circle cx="524.4" cy="231.2" r=".88"/>
<circle cx="503.2" cy="241.8" r=".88"/>
<circle cx="524.4" cy="227.7" r=".88"/>
<circle cx="547.3" cy="227.7" r=".88"/>
<circle cx="547.3" cy="241.8" r=".88"/>
<circle cx="545.6" cy="248.8" r=".88"/>
<circle cx="517.3" cy="520.5" r=".88"/>
<circle cx="559.7" cy="282.4" r=".88"/>
<circle cx="527.9" cy="270" r=".88"/>
<circle cx="522.6" cy="270" r=".88"/>
<circle cx="573.8" cy="266.5" r=".88"/>
<circle cx="570.3" cy="266.5" r=".88"/>
<circle cx="543.8" cy="248.8" r=".88"/>
</g>
<text font-size="16.9" x="113.4" y="576.9">.tran 0 10s 0 1m</text>
<g font-size="4.2" fill="#00f">
<text x="462.7" y="136">C</text>
<text x="475" y="136">3</text>
<text x="489.1" y="136">2</text>
<text x="501.5" y="136">1</text>
<text x="513.8" y="136">0</text>
<text x="430.9" y="148.3">RESULTADO</text>
<text x="37.6" y="243.6">3</text>
<text x="46.4" y="243.6">2</text>
<text x="55.2" y="243.6">1</text>
<text x="64" y="243.6">0</text>
<text x="32.3" y="255.9">B</text>
<text x="32.3" y="263">A</text>
<text x="32.3" y="270">C</text>
<text x="565" y="326.5">1</text>
<text x="579.1" y="326.5">0</text>
<text x="604.7" y="538.6">1.0</text>
<text x="523.1" y="548.1">Andr</text>
<text x="538.8" y="548.1">Costa e Michel Lutegar</text>
<text x="516.2" y="555.9">2024-11-25</text>
</g>
<text font-size="4.2" x="225.2" y="540.2">GND</text>
<g font-size="3.9" fill="#800">
<text x="462.7" y="533.9">TITLE:</text>
<text x="591.3" y="538.6">REV:</text>
<text x="499.6" y="548.1">Company:</text>
<text x="590.9" y="548.7">Sheet: 1/1</text>
<text x="499.6" y="555.8">Date:</text>
<text x="548.6" y="555.9">Drawn By: mlutegar and andre</text>
</g>
<text font-size="3.9" fill="#00f" x="468" y="539.9">Esquema somador de 4 bits com mux e contador de 4 bits</text>
<g font-size="3.2" fill="#800">
<text x="42.2" y="6.7">1</text>
<text x="111.3" y="6.7">2</text>
<text x="180.4" y="6.7">3</text>
<text x="249.6" y="6.7">4</text>
<text x="318.7" y="6.7">5</text>
<text x="387.9" y="6.7">6</text>
<text x="457" y="6.7">7</text>
<text x="526.2" y="6.7">8</text>
<text x="4.6" y="41.8">A</text>
<text x="618.1" y="41.8">A</text>
<text x="4.6" y="110.9">B</text>
<text x="618.1" y="110.9">B</text>
<text x="4.6" y="180.1">C</text>
<text x="618.1" y="180.1">C</text>
<text x="4.6" y="249.2">D</text>
<text x="618.1" y="249.2">D</text>
<text x="4.6" y="318.3">E</text>
<text x="618.1" y="318.3">E</text>
<text x="4.6" y="387.5">F</text>
<text x="618.1" y="387.5">F</text>
<text x="4.6" y="456.6">G</text>
<text x="618.1" y="456.6">G</text>
<text x="42.2" y="560.5">1</text>
<text x="111.3" y="560.5">2</text>
<text x="180.4" y="560.5">3</text>
<text x="249.6" y="560.5">4</text>
<text x="318.7" y="560.5">5</text>
<text x="387.9" y="560.5">6</text>
<text x="457" y="560.5">7</text>
<text x="526.2" y="560.5">8</text>
</g>
<g font-size="3.2" fill="#000080">
<text x="257.4" y="15.4">U19</text>
<text x="257.4" y="18.5">BUFFEE</text>
<text x="208" y="41.8">U65</text>
<text x="253.8" y="39.7">AND2EE</text>
<text x="253.8" y="36.5">U39</text>
<text x="310.3" y="39.4">OR2EE</text>
<text x="310.3" y="36.2">U59</text>
<text x="208" y="44.9">AND2EE</text>
<text x="336.7" y="46.8">U56</text>
<text x="336.7" y="49.9">OR2EE</text>
<text x="230.9" y="59.1">AND2EE</text>
<text x="230.9" y="55.9">U64</text>
<text x="253.8" y="57.6">U38</text>
<text x="359.7" y="59.1">U55</text>
<text x="387.9" y="59.6">U58</text>
<text x="253.8" y="60.8">AND2EE</text>
<text x="359.7" y="62.3">OR2EE</text>
<text x="387.9" y="62.6">INVEE</text>
<text x="230.9" y="71.8">U63</text>
<text x="336.7" y="71.1">OR2EE</text>
<text x="336.7" y="67.9">U57</text>
<text x="230.9" y="74.9">AND2EE</text>
<text x="253.8" y="82">AND2EE</text>
<text x="253.8" y="78.8">U37</text>
<text x="230.9" y="94.3">AND2EE</text>
<text x="230.9" y="91.2">U61</text>
<text x="253.8" y="100">U36</text>
<text x="253.8" y="103.2">AND2EE</text>
<text x="282" y="113.7">AND2EE</text>
<text x="282" y="110.6">U62</text>
<text x="253.8" y="117.6">U60</text>
<text x="253.8" y="120.8">AND2EE</text>
<text x="146.6" y="142.3">U15</text>
<text x="146.6" y="145.5">NAND2EE</text>
<text x="223.8" y="149">INVEE</text>
<text x="223.8" y="146.1">U75</text>
<text x="253.8" y="147.2">AND2EE</text>
<text x="253.8" y="144.1">U35</text>
<text x="146.6" y="161.7">U54</text>
<text x="146.6" y="164.9">NOR2EE</text>
<text x="257.4" y="165.3">U24</text>
<text x="257.4" y="168.4">BUFFEE</text>
<text x="296.2" y="177.3">U45</text>
<text x="359.7" y="177.5">U32</text>
<text x="296.2" y="180.5">OR2EE</text>
<text x="359.7" y="180.5">XOR2EE</text>
<text x="253.8" y="189.6">AND2EE</text>
<text x="253.8" y="186.4">U34</text>
<text x="315.6" y="189.6">U47</text>
<text x="340.3" y="190.2">U48</text>
<text x="315.6" y="192.8">OR2EE</text>
<text x="340.3" y="193.1">INVEE</text>
<text x="275" y="203.7">AND2EE</text>
<text x="275" y="200.5">U51</text>
<text x="296.2" y="203.4">OR2EE</text>
<text x="296.2" y="200.2">U46</text>
<text x="253.8" y="209">AND2EE</text>
<text x="253.8" y="205.8">U33</text>
<text x="146.6" y="214.3">NAND2EE</text>
<text x="146.6" y="211.1">U11</text>
<text x="253.8" y="225.2">U31</text>
<text x="506.1" y="226.4">U16</text>
<text x="551.9" y="226.4">U17</text>
<text x="146.6" y="233.7">NOR2EE</text>
<text x="146.6" y="230.5">U66</text>
<text x="253.8" y="228.4">AND2EE</text>
<text x="506.1" y="229.4">JKFFEE</text>
<text x="551.9" y="229.4">JKFFEE</text>
<text x="276.8" y="237.2">AND2EE</text>
<text x="276.8" y="234">U50</text>
<text x="253.8" y="244.3">AND2EE</text>
<text x="253.8" y="241.1">U49</text>
<text x="458.3" y="246">1</text>
<text x="223.8" y="263.7">INVEE</text>
<text x="223.8" y="260.7">U74</text>
<text x="253.8" y="261.9">AND2EE</text>
<text x="253.8" y="258.7">U30</text>
<text x="257.4" y="281.3">BUFFEE</text>
<text x="257.4" y="278.2">U23</text>
<text x="146.6" y="285.2">U1</text>
<text x="146.6" y="288.4">NAND2EE</text>
<text x="280.3" y="291.6">OR2EE</text>
<text x="280.3" y="288.4">U44</text>
<text x="320.9" y="291.9">INVEE</text>
<text x="320.9" y="288.9">U42</text>
<text x="359.7" y="291.8">U80</text>
<text x="253.8" y="297.5">U29</text>
<text x="359.7" y="294.8">XOR2EE</text>
<text x="146.6" y="304.6">U52</text>
<text x="204.4" y="304.6">U41</text>
<text x="253.8" y="300.7">AND2EE</text>
<text x="146.6" y="307.8">NOR2EE</text>
<text x="204.4" y="307.8">AND2EE</text>
<text x="296.2" y="311.4">U43</text>
<text x="253.8" y="316.9">U28</text>
<text x="296.2" y="314.5">OR2EE</text>
<text x="253.8" y="320.1">AND2EE</text>
<text x="458.4" y="347">U67</text>
<text x="458.4" y="350.1">MUX21EE</text>
<text x="146.6" y="366">NAND2EE</text>
<text x="146.6" y="362.8">U7</text>
<text x="223.8" y="364.2">INVEE</text>
<text x="223.8" y="361.3">U73</text>
<text x="253.8" y="364.2">AND2EE</text>
<text x="253.8" y="361">U27</text>
<text x="497.2" y="376.6">MUX21EE</text>
<text x="497.2" y="373.4">U69</text>
<text x="146.6" y="383.6">NOR2EE</text>
<text x="146.6" y="380.4">U6</text>
<text x="257.4" y="383.6">BUFFEE</text>
<text x="257.4" y="380.5">U12</text>
<text x="359.7" y="387.1">U81</text>
<text x="125.1" y="394.2">INVEE</text>
<text x="125.1" y="391">U5</text>
<text x="359.7" y="390">XOR2EE</text>
<text x="458.4" y="394.6">U68</text>
<text x="253.8" y="399.8">U26</text>
<text x="458.4" y="397.7">MUX21EE</text>
<text x="253.8" y="403">AND2EE</text>
<text x="319.4" y="417.5">U8</text>
<text x="319.4" y="420.7">NOR2EE</text>
<text x="223.8" y="430.1">U72</text>
<text x="253.8" y="429.8">U25</text>
<text x="223.8" y="433">INVEE</text>
<text x="253.8" y="433">AND2EE</text>
<text x="359.7" y="461.2">U82</text>
<text x="359.7" y="464.1">XOR2EE</text>
<text x="223.8" y="471.8">INVEE</text>
<text x="223.8" y="468.9">U40</text>
<text x="248.5" y="533.9">V1</text>
<text x="248.2" y="537.1">5</text>
</g>
<g font-size="3.2" fill="#00f">
<text x="520.5" y="236.5" transform="rotate(-90 520.5 236.5)">4</text>
<text x="566.4" y="236.5" transform="rotate(-90 566.4 236.5)">4</text>
<text x="510" y="241.4">1</text>
<text x="514.5" y="242.9">J</text>
<text x="521.9" y="241.1" transform="rotate(-90 521.9 241.1)">S</text>
<text x="536.8" y="245">8</text>
<text x="555.9" y="241.4">1</text>
<text x="560.4" y="242.9">J</text>
<text x="567.8" y="241.1" transform="rotate(-90 567.8 241.1)">S</text>
<text x="582.6" y="245">8</text>
<text x="510" y="248.5">3</text>
<text x="514.5" y="249.9">CLK</text>
<text x="529.8" y="246.4">Qp</text>
<text x="555.9" y="248.5">3</text>
<text x="560.4" y="249.9">CLK</text>
<text x="575.7" y="246.4">Qp</text>
<text x="510" y="255.6">2</text>
<text x="514.5" y="257">K</text>
<text x="529.8" y="253.4">Qn</text>
<text x="536.8" y="252">9</text>
<text x="555.9" y="255.6">2</text>
<text x="560.4" y="257">K</text>
<text x="575.6" y="253.4">Qn</text>
<text x="582.6" y="252">9</text>
<text x="520.5" y="263.2" transform="rotate(-90 520.5 263.2)">5</text>
<text x="521.9" y="258.7" transform="rotate(-90 521.9 258.7)">R</text>
<text x="566.4" y="263.2" transform="rotate(-90 566.4 263.2)">5</text>
<text x="567.8" y="258.7" transform="rotate(-90 567.8 258.7)">R</text>
</g>
<g font-size="3.2" fill="#f00">
<text x="527.6" y="236.5" transform="rotate(-90 527.6 236.5)">6</text>
<text x="573.4" y="236.5" transform="rotate(-90 573.4 236.5)">6</text>
<text x="529" y="246" transform="rotate(-90 529 246)">VDD</text>
<text x="574.9" y="246" transform="rotate(-90 574.9 246)">VDD</text>
</g>
<g font-size="3.2">
<text x="527.6" y="263.2" transform="rotate(-90 527.6 263.2)">7</text>
<text x="529" y="258.7" transform="rotate(-90 529 258.7)">GND</text>
<text x="573.4" y="263.2" transform="rotate(-90 573.4 263.2)">7</text>
<text x="574.9" y="258.7" transform="rotate(-90 574.9 258.7)">GND</text>
</g>
<g font-size="2.5">
<text x="465.4" y="142.3">0</text>
<text x="477.7" y="147.6">0</text>
<text x="490.1" y="147.6">1</text>
<text x="502.4" y="147.6">1</text>
<text x="514.8" y="147.6">0</text>
<text x="541.2" y="235.8">0</text>
<text x="523.7" y="249.9">JKFFEE</text>
<text x="569.6" y="249.9">JKFFEE</text>
<text x="38.5" y="255.2">0</text>
<text x="47.3" y="255.2">1</text>
<text x="56.1" y="255.2">0</text>
<text x="65" y="255.2">1</text>
<text x="38.5" y="262.2">0</text>
<text x="47.3" y="262.2">0</text>
<text x="56.1" y="262.2">0</text>
<text x="65" y="262.2">1</text>
<text x="65" y="269.3">0</text>
<text x="468" y="372.3">MUX21EE</text>
<text x="480" y="382.7" transform="rotate(-90 480 382.7)">5</text>
<text x="481.4" y="378.7" transform="rotate(-90 481.4 378.7)">VSS</text>
<text x="506.8" y="398.8">MUX21EE</text>
<text x="546.5" y="396.3">1</text>
<text x="520.2" y="405.1" transform="rotate(-90 520.2 405.1)">VSS</text>
<text x="518.8" y="409.2" transform="rotate(-90 518.8 409.2)">5</text>
<text x="468" y="419.9">MUX21EE</text>
<text x="480" y="430.3" transform="rotate(-90 480 430.3)">5</text>
<text x="481.4" y="426.3" transform="rotate(-90 481.4 426.3)">VSS</text>
</g>
<g font-size="2.5" fill="#f00">
<text x="480" y="356.4" transform="rotate(-90 480 356.4)">4</text>
<text x="481.4" y="364.4" transform="rotate(-90 481.4 364.4)">VDD</text>
<text x="518.8" y="382.9" transform="rotate(-90 518.8 382.9)">4</text>
<text x="520.2" y="390.9" transform="rotate(-90 520.2 390.9)">VDD</text>
<text x="480" y="404.1" transform="rotate(-90 480 404.1)">4</text>
<text x="481.4" y="412" transform="rotate(-90 481.4 412)">VDD</text>
</g>
<g font-size="2.5" fill="#00f">
<text x="462.9" y="361.4">1</text>
<text x="466.9" y="362.8">INA</text>
<text x="481.4" y="369.9">OUT</text>
<text x="489.1" y="368.4">6</text>
<text x="462.9" y="375.5">2</text>
<text x="466.9" y="376.9">INB</text>
<text x="474.3" y="382.2" transform="rotate(-90 474.3 382.2)">SEL</text>
<text x="472.9" y="386.2" transform="rotate(-90 472.9 386.2)">3</text>
<text x="501.7" y="387.8">1</text>
<text x="505.7" y="389.3">INA</text>
<text x="527.9" y="394.9">6</text>
<text x="501.7" y="402">2</text>
<text x="520.2" y="396.3">OUT</text>
<text x="505.7" y="403.4">INB</text>
<text x="462.9" y="409">1</text>
<text x="466.9" y="410.4">INA</text>
<text x="511.7" y="412.7" transform="rotate(-90 511.7 412.7)">3</text>
<text x="513.1" y="408.7" transform="rotate(-90 513.1 408.7)">SEL</text>
<text x="481.4" y="417.5">OUT</text>
<text x="489.1" y="416.1">6</text>
<text x="462.9" y="423.1">2</text>
<text x="466.9" y="424.5">INB</text>
<text x="474.3" y="429.8" transform="rotate(-90 474.3 429.8)">SEL</text>
<text x="472.9" y="433.9" transform="rotate(-90 472.9 433.9)">3</text>
</g>
</svg>
